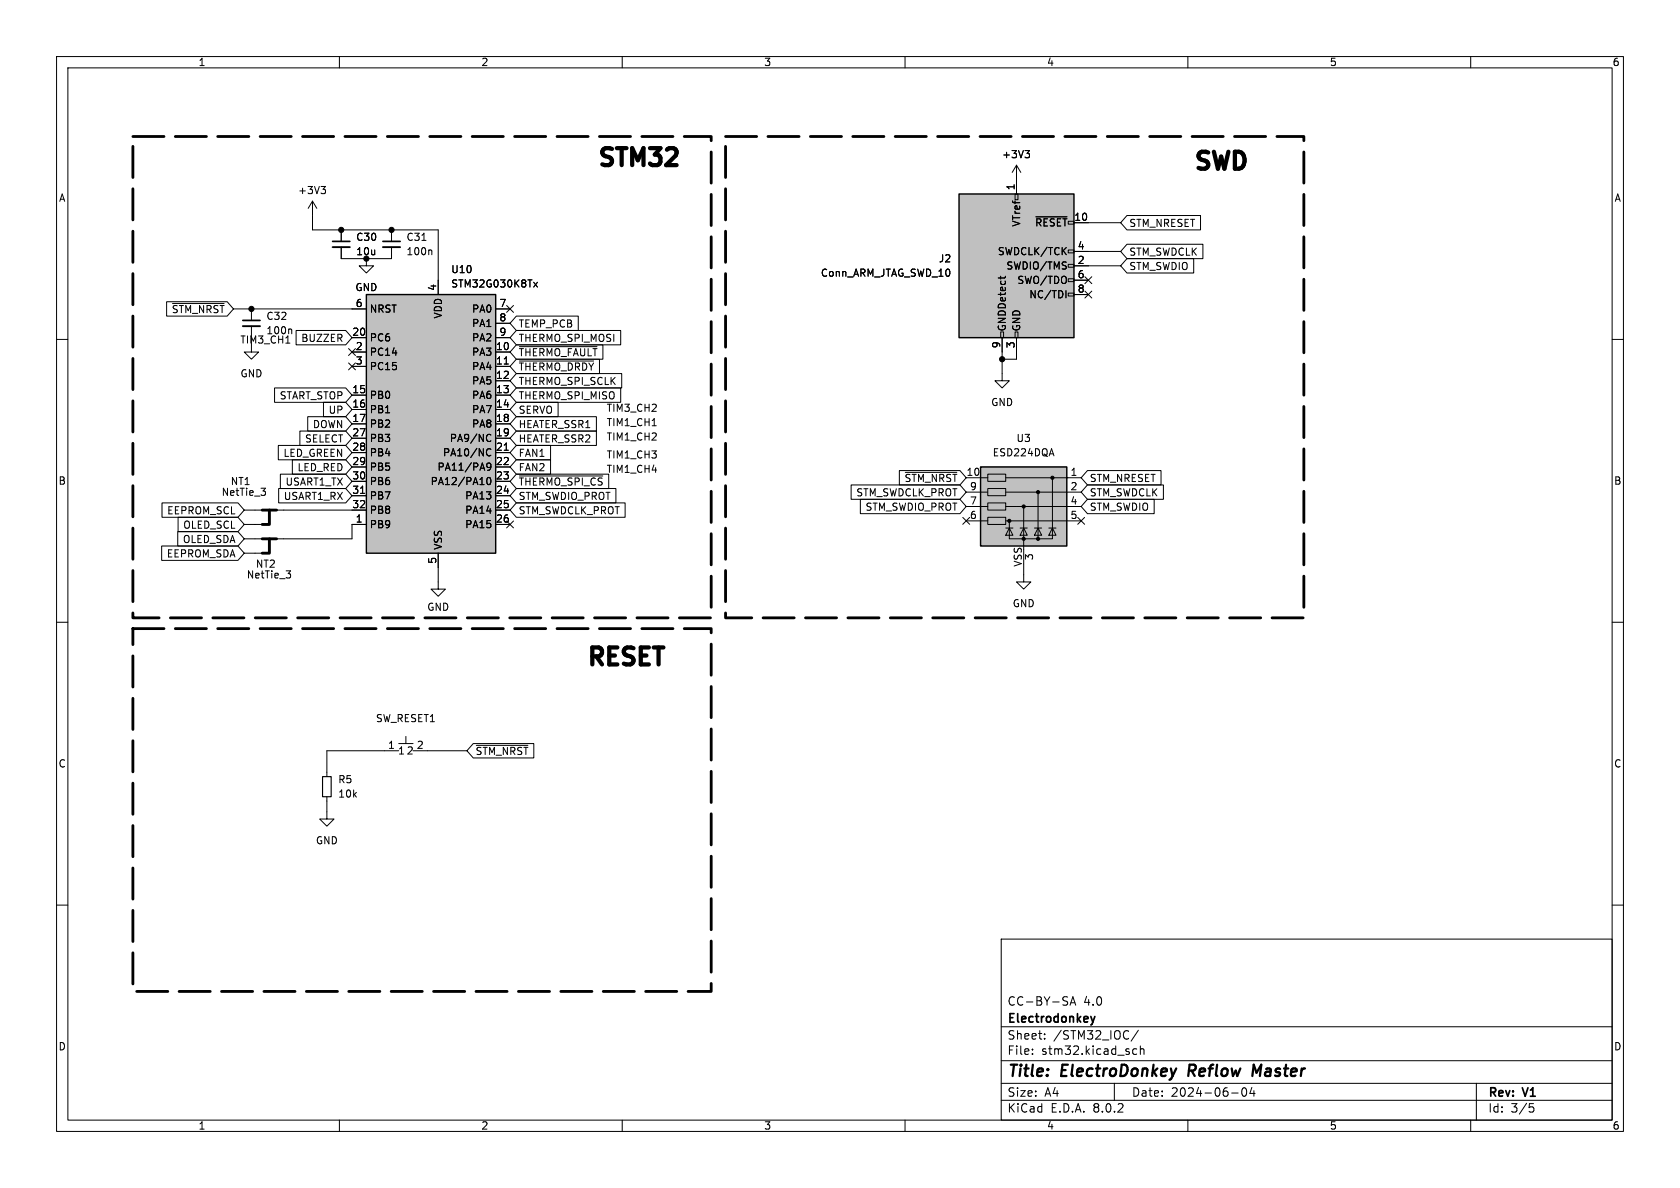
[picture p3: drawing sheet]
<svg xmlns="http://www.w3.org/2000/svg" width="297mm" height="210mm" viewBox="0 0 297 210" stroke-linecap="round" stroke-linejoin="round" font-family="sans-serif">
<g fill="none" stroke="#000" stroke-width=".18">
<path d="M10 10h277v190h-277zM12 12h273v186h-273zM60 10v2M110 10v2M160 10v2M210 10v2M260 10v2M10 60h2M44.4 54.6v2M44.4 57.7v2M51.4 58.2l.2 .1v.7M60.3 40.6v2.1"/>
<path d="M60.3 43.7v2M64.8 45.7v1.3h1.2l-1.2 1.3-1.3-1.3h1.3M69.2 40.6v2.1M69.2 43.7v2M74.6 42.5h.7M76.2 44.2l.1 .2v.6M285 60h2M44.4 61v1.2h1.3l-1.3 1.3-1.2-1.3h1.2M45.1 95.3h5.1M45.1 97.8h2.5M45.1 90.2h5.1M45.1 92.7h2.5"/>
<path d="M46.1 86.3h.8l-.4 .5M46.8 86.8l.1 .2-.1 .5M10 110h2M50.6 100.9h.8l-.4 .5M51.3 101.5l.1 .1-.1 .5M77.5 102.9v1.2h1.2l-1.2 1.3-1.3-1.3h1.3M181 101.6v1.3h1.2l-1.2 1.2-1.3-1.2h1.3M285 110h2M10 160h2M285 160h2M177 166h108v32h-108zM188.5 176.2l.2 .1"/>
<path d="M188.7 177.1v.5M189.2 177.7l.5-1.5 .5 1.5M189.3 177.3h.7M60 198v2M110 198v2M160 198v2M177 194.5h108M177 191.5h108M177 187.5h108M177 181.5h108M182.5 186.3v.1M182.5 185.5v.1"/>
<path d="M184.7 183.6v.1M184.7 182.8v.1M197 191.5v3M201 185.5l-.5-.1-.3 .3v.4l.2 .2h.6M201.2 182.1l-1.2 2M201.6 185.5l.2-.1 .4 .1v.9M201.6 184.9v1.5M210 198v2M217.7 193.2h1.2M219.7 192.4l.2-.1a.81 .81 0 0 1 .6 .6 .81 .81 0 0 1-.3 .8l-.2 .1a.81 .81 0 0 1-.3-1.4zM221.3 192.2l-.3 1.1h.9M221.7 192.8v1"/>
<path d="M260 198v2M261 191.5v6.5M270.4 195.1h.7M270.5 195.7h.4l.3 .3-.2 .5-.5 .1"/>
</g>
<path d="M210.3 188.2l-.2 2M223 188.2l-.9 1.4-.5-1.4-.2 2" fill="none" stroke="#000" stroke-width=".4"/>
<path d="M42.9 56.6h3.1M58.8 42.7h3M67.7 42.7h3M192.8 179.7l.4 1M193.6 179.7l-.4 1M193.2 180.7l-.1 .3" fill="none" stroke="#000" stroke-width=".3"/>
<path d="M46.4 95.3h2.5M46.4 90.2h2.5M47.6 95.3v2.5h-1.2M47.6 90.2v2.5h-1.2" fill="none" stroke="#000" stroke-width=".51"/>
<path d="M42.9 57.7h3.1M58.8 43.7h3M67.7 43.7h3" fill="none" stroke="#000" stroke-width=".33"/>
<path d="M173.4 82.6h15.2v13.9h-15.2z" fill="#c0c0c0"/>
<g fill="none" stroke="#000" stroke-width=".18">
<path d="M55.2 35.6l-.7 1.2M55.2 35.6v2.5M55.2 35.6l.8 1.2M56.8 33h.7l-.4 .4M57.3 33.4l.2 .3v.3l-.2 .2M177.2 66v1.3h1.2l-1.2 1.3-1.3-1.3h1.3M170.8 92.1h3.8M170.8 89.5h3.8M170.8 87h3.8M170.8 84.5h3.8M174.6 91.4h3.2v1.3h-3.2zM174.6 88.9h3.2v1.3h-3.2z"/>
<path d="M174.6 86.4h3.2v1.2h-3.2zM174.6 83.8h3.2v1.3h-3.2zM177.8 87h13.3M177.8 92.1h13.3M177.8 89.5h13.3M177.8 93.3h1.3M177.8 84.5h13.3M178.4 93.3l.7 1.3h-1.3zM180.3 93.3h1.3M181 93.3l.6 1.3h-1.3zM181 89.5v7M182.9 93.3h1.2"/>
<path d="M183.5 93.3l.6 1.3h-1.2zM183.5 87v8.3M185.4 93.3h1.3M186.1 84.5v10.8h-7.7v-3.2M186.1 93.3l.6 1.3h-1.3zM188.6 84.5h.1"/>
</g>
<path d="M173.4 82.6h15.2v13.9h-15.2z" fill="none" stroke="#000" stroke-width=".25"/>
<g fill="#000" stroke="#000" stroke-width=".18">
<circle cx="178.4" cy="92.1" r=".28"/>
<circle cx="181" cy="89.5" r=".28"/>
<circle cx="181" cy="95.3" r=".28"/>
<circle cx="183.5" cy="95.3" r=".28"/>
<circle cx="183.5" cy="87" r=".28"/>
<circle cx="186.1" cy="84.5" r=".28"/>
</g>
<path d="M64.8 52.1h22.8v45.7h-22.8z" fill="#c0c0c0"/>
<path d="M64.8 52.1h22.8v45.7h-22.8z" fill="none" stroke="#000" stroke-width=".25"/>
<g fill="none" stroke="#000" stroke-width=".18">
<path d="M179.7 29.2l-.8 1.3M179.7 29.2v2.6M179.7 29.2l.8 1.3M181.2 26.6h.8l-.4 .5M181.8 27.1l.2 .2v.3l-.2 .3M62.2 59.7h2.6M62.2 54.6h2.6M77.5 49.5v2.6M87.6 59.7h2.6M87.6 54.6h2.6M87.6 57.2h2.6M94.3 49.9l.7 .8"/>
<path d="M95 49.9l-.7 .8M62.2 62.2h2.6M62.2 64.8h2.6M62.2 69.9h2.6M62.2 72.4h2.6M62.2 74.9h2.6M62.2 77.5h2.6M86.2 76.8h.3l.3 .1M86.8 77.9l-.3 .1h-.3M86.8 79.4l-.4-.1-.3 .2M87.6 62.2h2.6M87.6 64.8h2.6"/>
<path d="M87.6 67.3h2.6M87.6 69.9h2.6M87.6 72.4h2.6M87.6 74.9h2.6M87.6 77.5h2.6M89.1 64.4h.8M89.1 79.6h.8M62.2 92.7h2.6M62.2 80h2.6M62.2 82.6h2.6M62.2 85.1h2.6M62.2 87.6h2.6"/>
<path d="M62.2 90.2h2.6M63.7 87.2h.8M77.5 97.8v2.5M86.1 80.4l.3 .2 .4-.1M86.2 84.5l.2-.1a.68 .68 0 0 1 .4 .6 .68 .68 0 0 1-.4 .7l-.2-.2-.1-.3zM86.8 82.4l-.3 .2h-.3l-.1-.2 .1-.5h.3l.2 .1a.84 .84 0 0 1-.3 1.1h-.2M87.6 92.7h2.6M87.6 80h2.6M87.6 82.6h2.6M87.6 85.1h2.6M87.6 87.6h2.6M87.6 90.2h2.6"/>
</g>
<path d="M169.5 34.3h20.4v25.4h-20.4z" fill="#c0c0c0"/>
<path d="M169.5 34.3h20.4v25.4h-20.4z" fill="none" stroke="#000" stroke-width=".25"/>
<g fill="none" stroke="#000" stroke-width=".18">
<path d="M55.2 38.1v2.5h22.3v11.5M179.5 34.3h.5v1h-.5zM179.7 31.8v2.5M181.2 26.6h.8l-.4 .5M181.8 27.1l.2 .2v.3l-.2 .3M183.1 38.3h5.5M189.9 39.4h8.2M199.2 38.1h13v2.5h-13l-1.1-1.2zM29.5 53.3h10.7l1.1 1.3-1.1 1.3h-10.7zM30.5 53.7h9.1M41.3 54.6h23.5M52.3 58.4h8.8l1.1 1.3-1.1 1.3h-8.8z"/>
<path d="M60.3 43.7v2h8.9M60.3 40.6v2.1M62.2 59.7h2.6M87.6 54.6h2.6M87.6 59.7h2.6M87.6 57.2h2.6M89.6 54l1.2 1.2M90.8 54l-1.2 1.2M91.3 58.4h18.4v2.6h-18.4l-1.1-1.3zM91.3 55.9h10.9v2.5h-10.9l-1.1-1.2zM94.3 49.9l.7 .8M95 49.9l-.7 .8"/>
<path d="M176.9 48.8v.5M176.9 58.7h.5v1h-.5zM177.2 59.7v6.3M177.7 48.8v.3M179.5 58.7h.5v1h-.5zM179.7 59.7v3.8h-2.5M188.4 51.4v1.2M188.8 44.2h1.1v.5h-1.1zM188.8 49.3h1.1v.5h-1.1zM188.8 46.7h1.1v.5h-1.1zM188.8 51.8h1.1v.5h-1.1zM189.9 47h8.2"/>
<path d="M189.9 44.5h8.2M189.9 49.5h2.5M189.9 52.1h2.5M191.8 48.9l1.2 1.2M191.8 51.5l1.2 1.2M193 48.9l-1.2 1.2M193 51.5l-1.2 1.2M199.2 45.7h11.8v2.6h-11.8l-1.1-1.3zM199.2 43.2h13.5v2.5h-13.5l-1.1-1.2zM48.5 68.6h12.6l1.1 1.3-1.1 1.2h-12.6zM49.2 78.7h11.9l1.1 1.3-1.1 1.3h-11.9zM50.5 60.7h.8"/>
<path d="M53 76.2h8.1l1.1 1.3-1.1 1.2h-8.1zM54.4 73.7h6.7l1.1 1.2-1.1 1.3h-6.7zM57.2 71.1h3.9l1.1 1.3-1.1 1.3h-3.9zM61.6 64.2l1.2 1.2M61.6 61.6l1.2 1.2M62.2 62.2h2.6M62.2 64.8h2.6M62.2 69.9h2.6M62.2 72.4h2.6M62.2 74.9h2.6M62.2 77.5h2.6M62.8 64.2l-1.2 1.2"/>
<path d="M62.8 61.6l-1.2 1.2M86.2 76.8h.3l.3 .1M86.8 77.9l-.3 .1h-.3M86.8 79.4l-.4-.1-.3 .2M87.6 62.2h2.6M87.6 64.8h2.6M87.6 67.3h2.6M87.6 69.9h2.6M87.6 72.4h2.6M87.6 74.9h2.6M87.6 77.5h2.6M89.1 64.4h.8"/>
<path d="M89.1 79.6h.8M91.3 73.7h14.1v2.5h-14.1l-1.1-1.3zM91.3 63.5h14.7v2.5h-14.7l-1.1-1.2zM91.3 66h18.6v2.6h-18.6l-1.1-1.3zM91.3 61h15.3v2.5h-15.3l-1.1-1.3zM91.3 68.6h18.4v2.5h-18.4l-1.1-1.2zM91.3 71.1h7.4v2.6h-7.4l-1.1-1.3zM91.3 76.2h14.1v2.5h-14.1l-1.1-1.2zM91.3 78.7h6v2.6h-6l-1.1-1.3zM91.8 63.8h13.1M91.8 61.3h13.7M115.3 75.3h.7"/>
<path d="M28.6 96.5h13.5l1.1 1.3-1.1 1.3h-13.5zM28.6 88.9h13.5l1.1 1.3-1.1 1.2h-13.5zM31.4 94h10.7l1.1 1.3-1.1 1.2h-10.7zM31.5 91.4h10.6l1.1 1.3-1.1 1.3h-10.6zM43.2 95.3h1.9M43.2 90.2h1.9M43.2 97.8h1.9M43.2 92.7h1.9M49.3 86.4h11.8l1.1 1.2-1.1 1.3h-11.8zM49.6 83.8h11.5l1.1 1.3-1.1 1.3h-11.5zM50.2 90.2h14.6M51.7 81.3h9.4l1.1 1.3-1.1 1.2h-9.4z"/>
<path d="M62.2 80h2.6M62.2 82.6h2.6M62.2 85.1h2.6M62.2 87.6h2.6M63.7 87.2h.8M64.8 92.7h-2.6v2.6h-12M77.5 97.8v5.1M86.1 80.4l.3 .2 .4-.1M86.2 84.5l.2-.1a.68 .68 0 0 1 .4 .6 .68 .68 0 0 1-.4 .7l-.2-.2-.1-.3zM86.8 82.4l-.3 .2h-.3l-.1-.2 .1-.5h.3l.2 .1a.84 .84 0 0 1-.3 1.1h-.2M87.6 90.2h2.6M87.6 92.7h2.6"/>
<path d="M87.6 80h2.6M87.6 82.6h2.6M87.6 85.1h2.6M87.6 87.6h2.6M89.6 92.1l1.2 1.2M90.8 92.1l-1.2 1.2M91.3 83.8h16.3v2.6h-16.3l-1.1-1.3zM91.3 81.3h6v2.5h-6l-1.1-1.2zM91.3 86.4h17.6v2.5h-17.6l-1.1-1.3zM91.3 88.9h19.2v2.5h-19.2l-1.1-1.2zM91.8 84.1h14.8M150.5 85.7h19.2l1.1 1.3-1.1 1.3h-19.2z"/>
<path d="M152.1 88.3h17.6l1.1 1.2-1.1 1.3h-17.6zM159 83.2h10.7l1.1 1.3-1.1 1.2h-10.7zM160 83.5h9.2M170.2 91.5l1.2 1.2M171.4 91.5l-1.2 1.2M181 99.7v1.9M190.5 91.5l1.2 1.2M191.7 91.5l-1.2 1.2M192.2 85.7h13.5v2.6h-13.5l-1.1-1.3zM192.2 88.3h11.8v2.5h-11.8l-1.1-1.3zM192.2 83.2h13.1v2.5h-13.1l-1.1-1.2zM70.5 131.4h2.5"/>
<path d="M70.5 132.7h-12.7v4.6M71.8 130.2v1.2M73 132.7h9.5M83.7 131.4h10.7v2.6h-10.7l-1.2-1.3zM84.2 131.8h9.1M57.8 140.8v4h1.3l-1.3 1.3-1.3-1.3h1.3"/>
</g>
<path d="M57 137.3h1.5v3.5h-1.5z" fill="none" stroke="#000" stroke-width=".2"/>
<path d="M23.5 24.1h102.2v85.1h-102.2zM128.3 24.1h102.2v85.1h-102.2zM23.5 111.1h102.2v64.2h-102.2z" fill="none" stroke="#000" stroke-width=".5" stroke-dasharray="5.5 2"/>
<g fill="#000" stroke="#000" stroke-width=".18">
<circle cx="44.4" cy="54.6" r=".46"/>
<circle cx="60.3" cy="40.6" r=".46"/>
<circle cx="64.8" cy="45.7" r=".46"/>
<circle cx="69.2" cy="40.6" r=".46"/>
<circle cx="177.2" cy="63.5" r=".46"/>
</g>
<g font-size="4.2">
<text x="105.4" y="29.6">STM32</text>
<text x="210.8" y="30.2">SWD</text>
<text x="103.5" y="117.9">RESET</text>
</g>
<g font-size="2.8">
<text x="178" y="190.9">Title:</text>
<text x="187.7" y="190.9">ElectroDonkey</text>
<text x="210.9" y="190.9">Reflow</text>
<text x="223.1" y="190.9">Master</text>
</g>
<g font-size="2.1">
<text x="178" y="178">CC-BY-SA</text>
<text x="191.5" y="178">4.0</text>
<text x="178" y="184">Sheet:</text>
<text x="178" y="181.2">Electrodonkey</text>
<text x="186.2" y="184">/STM32_IOC/</text>
<text x="178" y="186.7">File:</text>
<text x="184.1" y="186.7">stm32.kicad_sch</text>
<text x="178" y="196.9">KiCad</text>
<text x="178" y="194.1">Size:</text>
<text x="184.7" y="194.1">A4</text>
<text x="185.7" y="196.9">E.D.A.</text>
<text x="193.3" y="196.9">8.0.2</text>
<text x="200" y="194.1">Date:</text>
<text x="207" y="194.1">2024-06-04</text>
<text x="263" y="194.3">Rev:</text>
<text x="263" y="196.9">Id:</text>
<text x="267.1" y="196.9">3/5</text>
<text x="269.4" y="194.3">V1</text>
</g>
<g font-size="1.8">
<text x="35" y="11.9">1</text>
<text x="85" y="11.9">2</text>
<text x="135" y="11.9">3</text>
<text x="185" y="11.9">4</text>
<text x="235" y="11.9">5</text>
<text x="285" y="11.9">6</text>
<text x="177.1" y="28.2">+3V3</text>
<text x="10.3" y="35.9">A</text>
<text x="52.6" y="34.5">+3V3</text>
<text x="179.5" y="33.7" transform="rotate(-90 179.5 33.7)">1</text>
<text x="285.3" y="35.9">A</text>
<text x="180.6" y="40.2" transform="rotate(-90 180.6 40.2)">VTref</text>
<text x="182.9" y="40.2">~{RESET}</text>
<text x="189.8" y="39.1">10</text>
<text x="199.5" y="40.3">STM_NRESET</text>
<text x="62.9" y="42.8">C30</text>
<text x="62.9" y="45.3">10u</text>
<text x="71.8" y="45.3">100n</text>
<text x="71.8" y="42.8">C31</text>
<text x="165.9" y="46.6">J2</text>
<text x="176.3" y="45.3">SWDCLK/TCK</text>
<text x="177.8" y="47.9">SWDIO/TMS</text>
<text x="190.4" y="46.7">2</text>
<text x="190.4" y="44.2">4</text>
<text x="199.5" y="47.9">STM_SWDIO</text>
<text x="199.5" y="45.4">STM_SWDCLK</text>
<text x="62.7" y="51.7">GND</text>
<text x="77.2" y="51.5" transform="rotate(-90 77.2 51.5)">4</text>
<text x="79.7" y="48.5">U10</text>
<text x="79.7" y="51">STM32G030K8Tx</text>
<text x="145" y="49.1">Conn_ARM_JTAG_SWD_10</text>
<text x="179.8" y="50.4">SWO/TDO</text>
<text x="181.9" y="52.9">NC/TDI</text>
<text x="190.4" y="49.3">6</text>
<text x="190.4" y="51.8">8</text>
<text x="30.3" y="55.6">~{STM_NRST}</text>
<text x="47" y="59.3">100n</text>
<text x="47" y="56.7">C32</text>
<text x="62.2" y="59.4">20</text>
<text x="62.8" y="54.4">6</text>
<text x="65.3" y="55.5">NRST</text>
<text x="78.3" y="56.4" transform="rotate(-90 78.3 56.4)">VDD</text>
<text x="83.4" y="55.5">PA0</text>
<text x="83.4" y="58">PA1</text>
<text x="88.2" y="54.4">7</text>
<text x="88.2" y="56.9">8</text>
<text x="88.2" y="59.4">9</text>
<text x="91.6" y="58.1">TEMP_PCB</text>
<text x="178" y="58.7" transform="rotate(-90 178 58.7)">GNDDetect</text>
<text x="180.6" y="58.7" transform="rotate(-90 180.6 58.7)">GND</text>
<text x="42.4" y="60.9">TIM3_CH1</text>
<text x="53.2" y="60.6">BUZZER</text>
<text x="62.8" y="62">2</text>
<text x="62.8" y="64.5">3</text>
<text x="65.3" y="63.1">PC14</text>
<text x="65.3" y="60.6">PC6</text>
<text x="65.3" y="65.6">PC15</text>
<text x="83.4" y="63.1">PA3</text>
<text x="83.4" y="65.6">PA4</text>
<text x="83.4" y="60.6">PA2</text>
<text x="87.6" y="62">10</text>
<text x="87.6" y="64.5">11</text>
<text x="91.6" y="60.6">THERMO_SPI_MOSI</text>
<text x="91.6" y="65.7">~{THERMO_DRDY}</text>
<text x="91.6" y="63.2">~{THERMO_FAULT}</text>
<text x="176.9" y="61.7" transform="rotate(-90 176.9 61.7)">9</text>
<text x="179.5" y="61.7" transform="rotate(-90 179.5 61.7)">3</text>
<text x="42.4" y="66.9">GND</text>
<text x="49.3" y="70.8">START_STOP</text>
<text x="62.2" y="69.6">15</text>
<text x="65.3" y="70.7">PB0</text>
<text x="83.4" y="68.2">PA5</text>
<text x="83.4" y="70.7">PA6</text>
<text x="87.6" y="67.1">12</text>
<text x="87.6" y="69.6">13</text>
<text x="91.6" y="68.3">THERMO_SPI_SCLK</text>
<text x="91.6" y="70.8">THERMO_SPI_MISO</text>
<text x="175.1" y="72">GND</text>
<text x="55.2" y="75.9">DOWN</text>
<text x="58" y="73.3">UP</text>
<text x="62.2" y="72.1">16</text>
<text x="62.2" y="74.7">17</text>
<text x="62.2" y="77.2">27</text>
<text x="65.3" y="73.3">PB1</text>
<text x="65.3" y="75.8">PB2</text>
<text x="83.4" y="73.3">PA7</text>
<text x="83.4" y="75.8">PA8</text>
<text x="87.6" y="72.1">14</text>
<text x="87.6" y="74.7">18</text>
<text x="87.6" y="77.2">19</text>
<text x="91.6" y="75.9">HEATER_SSR1</text>
<text x="91.6" y="73.3">SERVO</text>
<text x="107.2" y="73">TIM3_CH2</text>
<text x="107.2" y="75.5">TIM1_CH1</text>
<text x="50" y="81">LED_GREEN</text>
<text x="52.5" y="83.5">LED_RED</text>
<text x="53.8" y="78.4">SELECT</text>
<text x="62.2" y="79.8">28</text>
<text x="62.2" y="82.3">29</text>
<text x="65.3" y="78.3">PB3</text>
<text x="65.3" y="80.9">PB4</text>
<text x="65.3" y="83.4">PB5</text>
<text x="77.2" y="83.4">PA11/PA9</text>
<text x="78.2" y="80.9">PA10/NC</text>
<text x="79.4" y="78.3">PA9/NC</text>
<text x="87.6" y="79.8">21</text>
<text x="87.6" y="82.3">22</text>
<text x="91.6" y="83.5">FAN2</text>
<text x="91.6" y="78.4">HEATER_SSR2</text>
<text x="91.6" y="81">FAN1</text>
<text x="107.2" y="81.3">TIM1_CH3</text>
<text x="107.2" y="83.8">TIM1_CH4</text>
<text x="107.2" y="78.1">TIM1_CH2</text>
<text x="175.4" y="80.9">ESD224DQA</text>
<text x="179.6" y="78.3">U3</text>
<text x="10.3" y="85.9">B</text>
<text x="39.1" y="87.9">NetTie_3</text>
<text x="40.7" y="86">NT1</text>
<text x="50.1" y="88.6">USART1_RX</text>
<text x="50.4" y="86">USART1_TX</text>
<text x="62.2" y="84.8">30</text>
<text x="62.2" y="87.4">31</text>
<text x="62.2" y="89.9">32</text>
<text x="65.3" y="86">PB6</text>
<text x="65.3" y="88.5">PB7</text>
<text x="76" y="86">PA12/PA10</text>
<text x="82.1" y="88.5">PA13</text>
<text x="87.6" y="84.8">23</text>
<text x="87.6" y="87.4">24</text>
<text x="87.6" y="89.9">25</text>
<text x="91.6" y="86">~{THERMO_SPI_CS}</text>
<text x="91.6" y="88.6">STM_SWDIO_PROT</text>
<text x="151.3" y="87.9">STM_SWDCLK_PROT</text>
<text x="159.8" y="85.4">~{STM_NRST}</text>
<text x="170.8" y="84.2">10</text>
<text x="171.4" y="89.3">7</text>
<text x="171.4" y="86.7">9</text>
<text x="189.2" y="84.2">1</text>
<text x="189.2" y="86.7">2</text>
<text x="189.2" y="89.3">4</text>
<text x="192.6" y="87.9">STM_SWDCLK</text>
<text x="192.6" y="85.4">STM_NRESET</text>
<text x="285.3" y="85.9">B</text>
<text x="29.5" y="91.1">EEPROM_SCL</text>
<text x="32.3" y="93.7">OLED_SCL</text>
<text x="62.8" y="92.5">1</text>
<text x="65.3" y="93.6">PB9</text>
<text x="65.3" y="91">PB8</text>
<text x="82.1" y="91">PA14</text>
<text x="82.1" y="93.6">PA15</text>
<text x="87.6" y="92.5">26</text>
<text x="91.6" y="91.1">STM_SWDCLK_PROT</text>
<text x="152.9" y="90.5">STM_SWDIO_PROT</text>
<text x="171.4" y="91.8">6</text>
<text x="189.2" y="91.8">5</text>
<text x="192.6" y="90.5">STM_SWDIO</text>
<text x="29.4" y="98.7">EEPROM_SDA</text>
<text x="32.2" y="96.2">OLED_SDA</text>
<text x="45.1" y="100.6">NT2</text>
<text x="77.2" y="99.8" transform="rotate(-90 77.2 99.8)">5</text>
<text x="78.3" y="97.3" transform="rotate(-90 78.3 97.3)">VSS</text>
<text x="180.7" y="100.3" transform="rotate(-90 180.7 100.3)">VSS</text>
<text x="183" y="99.1" transform="rotate(-90 183 99.1)">3</text>
<text x="43.5" y="102.5">NetTie_3</text>
<text x="178.9" y="107.5">GND</text>
<text x="75.4" y="108.2">GND</text>
<text x="66.4" y="127.9">SW_RESET1</text>
<text x="10.3" y="135.9">C</text>
<text x="68.5" y="132.5">1</text>
<text x="70.3" y="133.6">1</text>
<text x="71.8" y="133.6">2</text>
<text x="73.6" y="132.5">2</text>
<text x="84" y="133.7">~{STM_NRST}</text>
<text x="285.3" y="135.9">C</text>
<text x="59.7" y="138.7">R5</text>
<text x="59.7" y="141.2">10k</text>
<text x="55.7" y="149.5">GND</text>
<text x="10.3" y="185.9">D</text>
<text x="285.3" y="185.9">D</text>
<text x="35" y="199.9">1</text>
<text x="85" y="199.9">2</text>
<text x="135" y="199.9">3</text>
<text x="185" y="199.9">4</text>
<text x="235" y="199.9">5</text>
<text x="285" y="199.9">6</text>
</g>
</svg>
